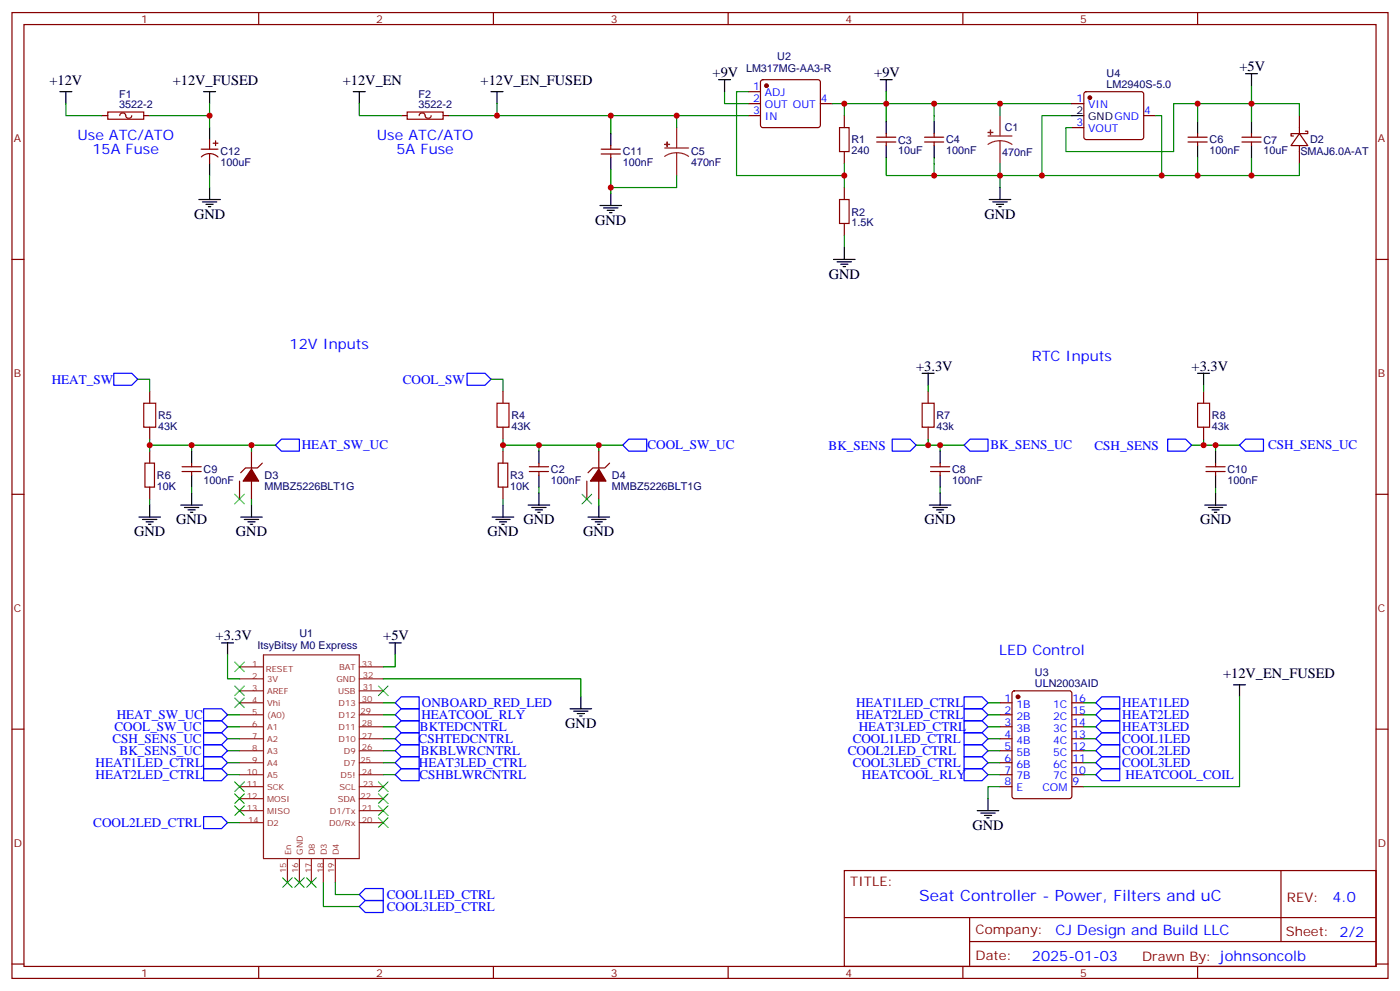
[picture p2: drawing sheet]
<svg xmlns="http://www.w3.org/2000/svg" width="412mm" height="292mm" viewBox="0 0 412 292" stroke-linecap="round" stroke-linejoin="round" font-family="sans-serif">
<g fill="none" stroke="#870000" stroke-width=".35">
<path d="M3.5 3.7h405.4v284.3h-405.4zM7.1 7.2h398.2v277.3h-398.2zM76.2 3.7v3.5M145.3 3.7v3.5M214.5 3.7v3.5M283.6 3.7v3.5M352.8 3.7v3.5M30 34h1.7M42.3 34h1.8M118.2 34h1.7M130.5 34h1.8M220.5 34h3.5"/>
<path d="M220.5 27h3.5M220.5 30.5h3.5M224.2 23.7l.5-.2h16.2l.5 .2 .3 .5v12.7l-.3 .5-.5 .2h-16.2l-.5-.3-.2-.4v-12.7zM241.7 30.5h3.5M248.7 34v3.6M261.1 39.3v1.1M275.2 39.3v1.1M315.7 30.5h3.6M315.7 37.6h3.6M319.5 27.2l.5-.2h16.2l.5 .2 .2 .5v12.7l-.2 .5-.5 .2h-16.2l-.5-.2-.2-.5v-12.7zM336.9 34h3.5M352.8 39.3v1.1"/>
<path d="M368.7 39.3v1.1M382.8 39.3l2.4 3.6h-4.9zM382.8 34v5.3M384.5 38.6h.7v.7h-4.9v.7h.7M59.3 43.9h4.9M59.3 46.2a3.5 3.5 0 0 1 4.9 0M61.7 41.1v2.8M61.7 45.3v2.9M62.8 42.2h1.4M63.5 41.5v1.4M177.1 45.3h5.6M177.1 43.9h5.6"/>
<path d="M179.9 42.9v1M179.9 45.3v1.1M248.7 44.6v3.6M248.7 55.2v3.5M258.2 41.8h5.7M258.2 40.4h5.7M261.1 41.8v1.1M272.3 41.8h5.7M272.3 40.4h5.7M275.2 41.8v1.1M350 41.8h5.6M350 40.4h5.6"/>
<path d="M352.8 41.8v1.1M365.8 41.8h5.7M365.8 40.4h5.7M368.7 41.8v1.1M382.8 42.9v5.3M3.5 76.4h3.6M248.7 65.8v3.5M405.3 76.4h3.6M44.1 115.2v3.5M148.2 115.2v3.5M273.4 115.2v3.5M354.5 115.2v3.5"/>
<path d="M44.1 125.8v3.5M44.1 132.8v3.5M53.6 138.8h5.7M53.6 137.4h5.7M56.4 136.3v1.1M56.4 138.8v1.1M74.1 132.8v5.3M77.3 136.3l-1.5 1.5h-3.5l-1.4 1.4M148.2 125.8v3.5M148.2 132.8v3.5M155.9 138.8h5.7M155.9 137.4h5.7"/>
<path d="M158.7 136.3v1.1M158.7 138.8v1.1M176.4 132.8v5.3M179.6 136.3l-1.4 1.5h-3.6l-1.4 1.4M273.4 125.8v3.5M274.1 138.8h5.7M274.1 137.4h5.7M276.9 136.3v1.1M276.9 138.8v1.1M354.5 125.8v3.5M355.2 138.8h5.7M355.2 137.4h5.7"/>
<path d="M358.1 136.3v1.1M358.1 138.8v1.1M3.5 145.5h3.6M44.1 143.4v3.5M70.6 141.6v5.3M74.1 141.6v5.3M148.2 143.4v3.5M172.9 141.6v5.3M176.4 141.6v5.3M405.3 145.5h3.6M3.5 214.7h3.6M294.6 206.9h3.5"/>
<path d="M294.6 210.4h3.5M294.6 214h3.5M294.6 217.5h3.5M298.3 203.6l.5-.2h16.2l.7 .4v30.6l-.4 .7h-16.5l-.6-.4-.1-30.6zM315.7 206.9h3.6M315.7 210.4h3.6M315.7 214h3.6M315.7 217.5h3.6M405.3 214.7h3.6M294.6 221h3.5M294.6 224.5h3.5M294.6 228.1h3.5"/>
<path d="M294.6 231.6h3.5M315.7 221h3.6M315.7 224.5h3.6M315.7 228.1h3.6M315.7 231.6h3.6M248.7 256.3h156.6v28.2h-156.6zM377.3 256.3v20.9M248.7 270.1h156.5M285.6 277.2h119.6M285.6 270.1v14.2M3.5 283.8h3.6M76.2 284.5v3.5"/>
<path d="M145.3 284.5v3.5M214.5 284.5v3.5M283.6 284.5v3.5M352.8 284.5v3.5M405.3 283.8h3.6"/>
</g>
<g fill="none" stroke="#000" stroke-width=".35">
<path d="M17.6 27h3.6M19.4 27v3.5M60 27h3.5M61.7 27v3.5M61.7 37.6v3.5M104.1 27h3.5M105.8 27v3.5M144.6 27h3.6M146.4 27v3.5M179.9 39.3v3.6M211.7 23.5h3.5M213.4 23.5v3.5"/>
<path d="M259.3 23.5h3.5M261.1 23.5v3.5M261.1 35.8v3.5M275.2 35.8v3.5M315.7 34h3.6M352.8 35.8v3.5M366.9 21.7h3.5M368.7 21.7v3.5M368.7 35.8v3.5M58.6 58.7h6.3M59.6 59.4h4.3M61.7 48.2v3.5"/>
<path d="M61.7 55.2v3.5M179.9 46.4v3.5M179.9 57v3.5M261.1 42.9v3.5M275.2 42.9v3.5M291.4 58.7h6.3M292.5 59.4h4.2M294.6 55.2v3.5M352.8 42.9v3.5M368.7 42.9v3.5M60.7 60.1h2.1M61.4 60.9h.7"/>
<path d="M176.7 60.5h6.4M177.8 61.2h4.2M178.9 61.9h2.1M179.6 62.6h.7M245.5 76.4h6.4M246.6 77.1h4.2M247.6 77.8h2.2M248.4 78.5h.7M248.7 72.8v3.6M293.5 60.1h2.1M294.2 60.9h.7M271.6 109.9h3.6"/>
<path d="M273.4 109.9v3.5M352.8 109.9h3.5M354.5 109.9v3.5M56.4 132.8v3.5M56.4 139.9v3.5M158.7 132.8v3.5M158.7 139.9v3.5M276.9 132.8v3.5M276.9 139.9v3.5M358.1 132.8v3.5M358.1 139.9v3.5M40.9 152.2h6.4"/>
<path d="M42 152.9h4.2M43 153.6h2.2M43.7 154.3h.7M44.1 148.7v3.5M53.3 148.7h6.3M54.3 149.4h4.3M55.4 150.1h2.1M56.1 150.8h.7M56.4 145.2v3.5M70.9 152.2h6.4M72 152.9h4.2M73 153.6h2.1"/>
<path d="M73.7 154.3h.7M74.1 148.7v3.5M145 152.2h6.3M146 152.9h4.3M147.1 153.6h2.1M147.8 154.3h.7M148.2 148.7v3.5M155.6 148.7h6.3M156.6 149.4h4.3M157.7 150.1h2.1M158.4 150.8h.7M158.7 145.2v3.5"/>
<path d="M173.2 152.2h6.4M174.3 152.9h4.2M175.3 153.6h2.1M176 154.3h.7M176.4 148.7v3.5M273.8 148.7h6.3M274.8 149.4h4.2M275.9 150.1h2.1M276.6 150.8h.7M276.9 145.2v3.5M354.9 148.7h6.3M356 149.4h4.2"/>
<path d="M357 150.1h2.1M357.7 150.8h.7M358.1 145.2v3.5M65.3 189.3h3.5M67 189.3v3.5M114.7 189.3h3.5M116.4 189.3v3.5M167.9 208.7h6.4M169 209.4h4.2M170 210.1h2.2M170.7 210.8h.7M171.1 205.1v3.6"/>
<path d="M363.4 201.6h3.5M365.1 201.6v3.5M287.9 238.7h6.3M288.9 239.4h4.3M291 235.1v3.6M290 240.1h2.1M290.7 240.8h.7"/>
</g>
<path d="M31.7 33h10.6v2.1h-10.6zM35.3 34a.89 .89 0 0 1 .9-.8 .89 .89 0 0 1 .8 .8 .89 .89 0 0 0 .9 .8 .89 .89 0 0 0 .9-.8M119.9 33h10.6v2.1h-10.6zM123.5 34a.89 .89 0 0 1 .9-.8 .89 .89 0 0 1 .8 .8 .89 .89 0 0 0 .9 .8 .89 .89 0 0 0 .9-.8" fill="none" stroke="#900" stroke-width=".35"/>
<g fill="none" stroke="#008700" stroke-width=".35">
<path d="M19.4 30.5v3.5h10.6M61.7 30.5v3.5h-17.6M61.7 34v3.6M105.8 30.5v3.5h12.4M146.4 30.5v3.5h-14.1M146.4 34h74.1M179.9 34v5.3M199.3 34v3.6M213.4 27v3.5h7.1M220.5 27h-3.5v24.7h31.7M245.2 30.5h3.5M261.1 27v8.8"/>
<path d="M275.2 30.5v5.3M294.6 30.5v3.5M315.7 30.5h-67v3.5M315.7 34h-8.8v17.7M340.4 34h1.8v17.7h-47.6v3.5M352.8 30.5v5.3M368.7 25.2v5.3h14.1v3.5M368.7 35.8v-5.3h-23v14.1h-31.7v-7h1.7M61.7 51.7v3.5M179.9 49.9v5.3M199.3 51.7v3.5h-19.4v1.8M248.7 48.2v7"/>
<path d="M261.1 46.4v5.3h33.5v-3.5M275.2 46.4v5.3M352.8 46.4v5.3M368.7 46.4v5.3h-26.5M382.8 48.2v3.5h-14.1M248.7 69.3v3.5M40.6 111.7h3.5v3.5M144.6 111.7h3.6v3.5M273.4 113.4v1.8M354.5 113.4v1.8M44.1 131.1h12.3v1.7M44.1 129.3v3.5"/>
<path d="M56.4 131.1h17.7v1.7M74.1 131.1h7M148.2 129.3v1.8M158.7 131.1h-10.5v1.7M176.4 131.1h-17.7v1.7M183.4 131.1h-7v1.7M269.9 131.1h14.1M273.4 129.3v1.8M276.9 131.1v1.7M351 131.1h14.1M354.5 129.3v1.8M358.1 131.1v1.7"/>
<path d="M44.1 146.9v1.8M56.4 143.4v1.8M74.1 146.9v1.8M148.2 146.9v1.8M158.7 143.4v1.8M176.4 146.9v1.8M276.9 143.4v1.8M358.1 143.4v1.8M67 192.8v7h3.6M112.9 199.8h58.2v5.3M116.4 192.8v3.5h-3.5M67 210.4h3.6"/>
<path d="M67 214h3.6M67 217.5h3.6M112.9 206.9h3.5M112.9 210.4h3.5M112.9 214h3.5M112.9 217.5h3.5M291 206.9h3.6M291 210.4h3.6M291 214h3.6M291 217.5h3.6M319.3 206.9h3.5M319.3 210.4h3.5"/>
<path d="M319.3 214h3.5M319.3 217.5h3.5M365.1 205.1v26.5h-45.8M67 221h3.6M67 224.5h3.6M67 228.1h3.6M112.9 221h3.5M112.9 224.5h3.5M112.9 228.1h3.5M291 221h3.6M291 224.5h3.6M291 228.1h3.6"/>
<path d="M294.6 231.6h-3.6v3.5M319.3 221h3.5M319.3 224.5h3.5M319.3 228.1h3.5M67 242.2h3.6M95.2 259.8v7.1h10.6M98.8 259.8v3.5h7"/>
</g>
<g fill="none" stroke="#8c2424" stroke-width=".35">
<path d="M199.3 37.6v6M294.6 34v6M195.8 43.6h7M199.3 45l1.9 .2 1.6 .8M199.3 45l-1.8 .2-1.7 .8M199.3 45v6.7M291 40h7.1M294.6 41.5l1.8 .2 1.7 .8M294.6 41.5l-1.9 .2-1.7 .8M294.6 41.5v6.7M70.6 199.8h7M70.6 196.3h7"/>
<path d="M77.6 192.8h28.2v60h-28.2zM105.8 199.8h7.1M105.8 196.3h7.1M70.6 210.4h7M70.6 214h7M70.6 217.5h7M70.6 206.9h7M70.6 203.4h7M105.8 210.4h7.1M105.8 214h7.1M105.8 217.5h7.1M105.8 206.9h7.1"/>
<path d="M105.8 203.4h7.1M70.6 221h7M70.6 224.5h7M70.6 228.1h7M70.6 231.6h7M70.6 235.1h7M70.6 238.7h7M105.8 221h7.1M105.8 224.5h7.1M105.8 228.1h7.1M105.8 231.6h7.1M105.8 235.1h7.1"/>
<path d="M105.8 238.7h7.1M70.6 242.2h7M84.7 252.8v7M88.2 252.8v7M91.7 252.8v7M95.2 252.8v7M98.8 252.8v7M105.8 242.2h7.1"/>
</g>
<g fill="#8c2424" stroke="#8c2424" stroke-width=".35">
<path d="M195.8 42.5h1.4z"/>
<path d="M196.5 41.8v1.4z"/>
<path d="M291 39h1.5z"/>
<path d="M291.7 38.3l.1 1.4z"/>
</g>
<g fill="#870000" stroke="#870000" stroke-width=".35">
<path d="M74.1 138.1l2.1 3.5h-4.6z"/>
<path d="M176.4 138.1l2.1 3.5h-4.6z"/>
<circle cx="225.8" cy="25.2" r=".53"/>
<circle cx="299.9" cy="205.1" r=".53"/>
<circle cx="321" cy="28.8" r=".53"/>
</g>
<path d="M247.3 37.6h2.8v7h-2.8zM247.3 58.7h2.8v7.1h-2.8zM42.3 118.7h3.6v7.1h-3.6zM146.4 118.7h3.5v7.1h-3.5zM271.6 118.7h3.6v7.1h-3.6zM352.8 118.7h3.5v7.1h-3.5zM42.7 136.3h2.8v7.1h-2.8zM146.8 136.3h2.8v7.1h-2.8z" fill="none" stroke="#a10000" stroke-width=".35"/>
<g fill="none" stroke="#3c3" stroke-width=".35">
<path d="M69.1 145.5l2.9 2.8M72 145.5l-2.9 2.8M171.4 145.5l2.9 2.8M174.3 145.5l-2.9 2.8M69.1 194.9l2.9 2.8M72 194.9l-2.9 2.8M69.1 202l2.9 2.8M69.1 205.5l2.9 2.8M72 202l-2.9 2.8M72 205.5l-2.9 2.8M111.5 202l2.8 2.8M114.3 202l-2.8 2.8"/>
<path d="M69.1 230.2l2.9 2.8M69.1 233.7l2.9 2.8M69.1 237.2l2.9 2.9M72 230.2l-2.9 2.8M72 233.7l-2.9 2.8M72 237.2l-2.9 2.9M111.5 230.2l2.8 2.8M111.5 233.7l2.8 2.8M111.5 237.2l2.8 2.9M114.3 233.7l-2.8 2.8M114.3 237.2l-2.8 2.9M114.3 230.2l-2.8 2.8"/>
<path d="M83.3 258.4l2.8 2.8M86.1 258.4l-2.8 2.8M86.8 258.4l2.8 2.8M89.6 258.4l-2.8 2.8M90.3 258.4l2.8 2.8M93.1 258.4l-2.8 2.8M111.5 240.8l2.8 2.8M114.3 240.8l-2.8 2.8"/>
</g>
<g fill="none" stroke="#00f" stroke-width=".35">
<path d="M33.5 109.9h5.3l1.8 1.8-1.8 1.7h-5.3zM137.6 109.9h5.3l1.7 1.8-1.7 1.7h-5.3zM82.9 129.3h5.3v3.5h-5.3l-1.8-1.7zM185.2 129.3h5.3v3.5h-5.3l-1.8-1.7zM262.8 129.3h5.3l1.8 1.8-1.8 1.7h-5.3zM284 131.1l1.8-1.8h5.2v3.5h-5.2zM344 129.3h5.2l1.8 1.8-1.8 1.7h-5.2zM366.9 129.3h5.3v3.5h-5.3l-1.8-1.7zM60 208.7h5.3l1.7 1.7-1.7 1.8h-5.3zM60 212.2h5.3l1.7 1.8-1.7 1.7h-5.3zM60 215.7h5.3l1.7 1.8-1.7 1.8h-5.3zM60 219.3h5.3l1.7 1.7-1.7 1.8h-5.3z"/>
<path d="M118.2 205.1h5.3v3.6h-5.3l-1.8-1.8zM118.2 219.3h5.3v3.5h-5.3l-1.8-1.8zM118.2 215.7h5.3v3.6h-5.3l-1.8-1.8zM118.2 212.2h5.3v3.5h-5.3l-1.8-1.7zM118.2 208.7h5.3v3.5h-5.3l-1.8-1.8zM284 205.1h5.3l1.7 1.8-1.7 1.8h-5.3zM284 208.7h5.3l1.7 1.7-1.7 1.8h-5.3zM284 219.3h5.3l1.7 1.7-1.7 1.8h-5.3zM284 215.7h5.3l1.7 1.8-1.7 1.8h-5.3zM284 212.2h5.3l1.7 1.8-1.7 1.7h-5.3zM322.8 217.5l1.8-1.8h5.2v3.6h-5.2zM322.8 214l1.8-1.8h5.2v3.5h-5.2z"/>
<path d="M322.8 206.9l1.8-1.8h5.2v3.6h-5.2zM324.6 208.7h5.2v3.5h-5.2l-1.8-1.8zM60 222.8h5.3l1.7 1.7-1.7 1.8h-5.3zM60 226.3h5.3l1.7 1.8-1.7 1.7h-5.3zM118.2 226.3h5.3v3.5h-5.3l-1.8-1.7zM118.2 222.8h5.3v3.5h-5.3l-1.8-1.8zM284 222.8h5.3l1.7 1.7-1.7 1.8h-5.3zM284 226.3h5.3l1.7 1.8-1.7 1.7h-5.3zM322.8 224.5l1.8-1.7h5.2v3.5h-5.2zM322.8 221l1.8-1.7h5.2v3.5h-5.2zM324.6 226.3h5.2v3.5h-5.2l-1.8-1.7zM60 240.4h5.3l1.7 1.8-1.7 1.7h-5.3z"/>
<path d="M105.8 266.9l1.8-1.8h5.3v3.5h-5.3zM107.6 261.6h5.3v3.5h-5.3l-1.8-1.8z"/>
</g>
<g fill="#c00">
<circle cx="179.9" cy="34" r=".88"/>
<circle cx="199.3" cy="34" r=".88"/>
<circle cx="352.8" cy="30.5" r=".88"/>
<circle cx="352.8" cy="51.7" r=".88"/>
<circle cx="368.7" cy="30.5" r=".88"/>
<circle cx="275.2" cy="30.5" r=".88"/>
<circle cx="261.1" cy="30.5" r=".88"/>
<circle cx="275.2" cy="51.7" r=".88"/>
<circle cx="294.6" cy="51.7" r=".88"/>
<circle cx="294.6" cy="30.5" r=".88"/>
<circle cx="248.7" cy="30.5" r=".88"/>
<circle cx="248.7" cy="51.7" r=".88"/>
<circle cx="368.7" cy="51.7" r=".88"/>
<circle cx="306.9" cy="51.7" r=".88"/>
<circle cx="273.4" cy="131.1" r=".88"/>
<circle cx="276.9" cy="131.1" r=".88"/>
<circle cx="358.1" cy="131.1" r=".88"/>
<circle cx="354.5" cy="131.1" r=".88"/>
<circle cx="44.1" cy="131.1" r=".88"/>
<circle cx="56.4" cy="131.1" r=".88"/>
<circle cx="74.1" cy="131.1" r=".88"/>
<circle cx="176.4" cy="131.1" r=".88"/>
<circle cx="158.8" cy="131.1" r=".88"/>
<circle cx="148.2" cy="131.1" r=".88"/>
<circle cx="342.2" cy="51.7" r=".88"/>
<circle cx="146.4" cy="34" r=".88"/>
<circle cx="179.9" cy="55.2" r=".88"/>
<circle cx="61.7" cy="34" r=".88"/>
</g>
<text font-size="4.6" fill="#00f" x="270.8" y="265.3">Seat Controller - Power, Filters and uC</text>
<g font-size="4.2">
<text x="209.9" y="22.8">+9V</text>
<text x="257.5" y="22.8">+9V</text>
<text x="365.1" y="21">+5V</text>
<text x="14.6" y="24.9">+12V</text>
<text x="50.9" y="24.9">+12V_FUSED</text>
<text x="101" y="24.9">+12V_EN</text>
<text x="141.6" y="24.9">+12V_EN_FUSED</text>
<text x="57.1" y="64.4">GND</text>
<text x="290" y="64.4">GND</text>
<text x="175.3" y="66.1">GND</text>
<text x="244.1" y="82">GND</text>
<text x="269.9" y="109.2">+3.3V</text>
<text x="351" y="109.2">+3.3V</text>
<text x="51.9" y="154.3">GND</text>
<text x="154.2" y="154.3">GND</text>
<text x="272.3" y="154.3">GND</text>
<text x="353.5" y="154.3">GND</text>
<text x="39.5" y="157.9">GND</text>
<text x="69.5" y="157.9">GND</text>
<text x="143.6" y="157.9">GND</text>
<text x="171.8" y="157.9">GND</text>
<text x="63.5" y="188.6">+3.3V</text>
<text x="112.9" y="188.6">+5V</text>
<text x="360.3" y="199.5">+12V_EN_FUSED</text>
<text x="166.5" y="214.3">GND</text>
<text x="286.5" y="244.3">GND</text>
</g>
<g font-size="4.2" fill="#00f">
<text x="22.8" y="41.1">Use ATC/ATO</text>
<text x="111" y="41.1">Use ATC/ATO</text>
<text x="27.3" y="45.3">15A Fuse</text>
<text x="116.8" y="45.3">5A Fuse</text>
<text x="85.3" y="102.8">12V Inputs</text>
<text x="303.9" y="106.4">RTC Inputs</text>
<text x="294.3" y="192.8">LED Control</text>
<text x="392.5" y="265.6">4.0</text>
<text x="310.9" y="275.1">CJ Design and Build LLC</text>
<text x="304" y="282.9">2025-01-03</text>
</g>
<g font-size="3.9" fill="#00f">
<text x="15.2" y="112.9">HEAT_SW</text>
<text x="118.6" y="112.9">COOL_SW</text>
<text x="88.9" y="132.3">HEAT_SW_UC</text>
<text x="190.7" y="132.3">COOL_SW_UC</text>
<text x="244.1" y="132.4">BK_SENS</text>
<text x="291.7" y="132.3">BK_SENS_UC</text>
<text x="322.4" y="132.4">CSH_SENS</text>
<text x="373.5" y="132.3">CSH_SENS_UC</text>
<text x="124.3" y="208.2">ONBOARD_RED_LED</text>
<text x="252.2" y="208.2">HEAT1LED_CTRL</text>
<text x="330.6" y="208.2">HEAT1LED</text>
<text x="33.7" y="215.2">COOL_SW_UC</text>
<text x="34.4" y="211.7">HEAT_SW_UC</text>
<text x="123.7" y="215.2">BKTEDCNTRL</text>
<text x="124.1" y="211.7">HEATCOOL_RLY</text>
<text x="252.2" y="211.7">HEAT2LED_CTRL</text>
<text x="252.9" y="215.2">HEAT3LED_CTRL</text>
<text x="330.6" y="211.7">HEAT2LED</text>
<text x="330.6" y="215.2">HEAT3LED</text>
<text x="33.1" y="218.7">CSH_SENS_UC</text>
<text x="123.3" y="218.7">CSHTEDCNTRL</text>
<text x="251.2" y="218.7">COOL1LED_CTRL</text>
<text x="330.6" y="218.7">COOL1LED</text>
<text x="28.1" y="225.8">HEAT1LED_CTRL</text>
<text x="35.2" y="222.3">BK_SENS_UC</text>
<text x="123.4" y="225.8">HEAT3LED_CTRL</text>
<text x="123.9" y="222.3">BKBLWRCNTRL</text>
<text x="249.7" y="222.3">COOL2LED_CTRL</text>
<text x="251.2" y="225.8">COOL3LED_CTRL</text>
<text x="330.6" y="225.7">COOL3LED</text>
<text x="330.6" y="222.2">COOL2LED</text>
<text x="28.1" y="229.3">HEAT2LED_CTRL</text>
<text x="123.5" y="229.3">CSHBLWRCNTRL</text>
<text x="253.9" y="229.3">HEATCOOL_RLY</text>
<text x="331.6" y="229.2">HEATCOOL_COIL</text>
<text x="27.5" y="243.4">COOL2LED_CTRL</text>
<text x="113.9" y="268.1">COOL3LED_CTRL</text>
<text x="113.9" y="264.6">COOL1LED_CTRL</text>
</g>
<g font-size="3.9" fill="#800">
<text x="250.5" y="260.9">TITLE:</text>
<text x="379.1" y="265.6">REV:</text>
<text x="287.4" y="275.1">Company:</text>
<text x="378.7" y="275.7">Sheet: 2/2</text>
<text x="287.4" y="282.8">Date:</text>
<text x="336.4" y="282.8">Drawn By: johnsoncolb</text>
</g>
<g font-size="3.2" fill="#800">
<text x="41.6" y="6.7">1</text>
<text x="110.8" y="6.7">2</text>
<text x="179.9" y="6.7">3</text>
<text x="249.1" y="6.7">4</text>
<text x="318.2" y="6.7">5</text>
<text x="4.1" y="41.8">A</text>
<text x="405.9" y="41.8">A</text>
<text x="4.1" y="110.9">B</text>
<text x="405.9" y="110.9">B</text>
<text x="4.1" y="180.1">C</text>
<text x="405.9" y="180.1">C</text>
<text x="4.1" y="249.2">D</text>
<text x="405.9" y="249.2">D</text>
<text x="41.6" y="287.5">1</text>
<text x="110.8" y="287.5">2</text>
<text x="179.9" y="287.5">3</text>
<text x="249.1" y="287.5">4</text>
<text x="318.2" y="287.5">5</text>
</g>
<g font-size="3.2" fill="#000080">
<text x="229" y="17.5">U2</text>
<text x="219.8" y="21.1">LM317MG-AA3-R</text>
<text x="326" y="22.7">U4</text>
<text x="35.1" y="28.8">F1</text>
<text x="123.3" y="28.8">F2</text>
<text x="326" y="25.8">LM2940S-5.0</text>
<text x="35.1" y="31.9">3522-2</text>
<text x="123.3" y="31.9">3522-2</text>
<text x="296" y="38.7">C1</text>
<text x="64.9" y="45.8">C12</text>
<text x="183.4" y="45.8">C11</text>
<text x="203.6" y="45.8">C5</text>
<text x="250.8" y="45.4">240</text>
<text x="250.8" y="42.2">R1</text>
<text x="264.6" y="45.4">10uF</text>
<text x="264.6" y="42.3">C3</text>
<text x="278.7" y="45.4">100nF</text>
<text x="278.7" y="42.2">C4</text>
<text x="295.2" y="45.8">470nF</text>
<text x="356.3" y="45.4">100nF</text>
<text x="356.3" y="42.2">C6</text>
<text x="372.2" y="45.4">10uF</text>
<text x="372.2" y="42.3">C7</text>
<text x="383" y="45.8">SMAJ6.0A-AT</text>
<text x="385.9" y="42.2">D2</text>
<text x="64.9" y="49">100uF</text>
<text x="183.4" y="49">100nF</text>
<text x="203.6" y="49">470nF</text>
<text x="250.8" y="63.4">R2</text>
<text x="250.8" y="66.6">1.5K</text>
<text x="46.6" y="123.4">R5</text>
<text x="150.6" y="123.4">R4</text>
<text x="275.9" y="123.4">R7</text>
<text x="357" y="123.4">R8</text>
<text x="46.6" y="126.5">43K</text>
<text x="150.6" y="126.5">43K</text>
<text x="275.9" y="126.5">43k</text>
<text x="357" y="126.5">43k</text>
<text x="46.2" y="141.1">R6</text>
<text x="60" y="142.4">100nF</text>
<text x="60" y="139.3">C9</text>
<text x="78" y="141">D3</text>
<text x="150.3" y="141.1">R3</text>
<text x="162.3" y="142.4">100nF</text>
<text x="162.3" y="139.3">C2</text>
<text x="180.3" y="141">D4</text>
<text x="280.5" y="142.4">100nF</text>
<text x="280.5" y="139.3">C8</text>
<text x="361.6" y="142.4">100nF</text>
<text x="361.6" y="139.3">C10</text>
<text x="46.2" y="144.2">10K</text>
<text x="78" y="144.2">MMBZ5226BLT1G</text>
<text x="150.3" y="144.2">10K</text>
<text x="180.3" y="144.2">MMBZ5226BLT1G</text>
<text x="75.8" y="191">ItsyBitsy M0 Express</text>
<text x="88.2" y="187.5">U1</text>
<text x="304.9" y="202.2">ULN2003AID</text>
<text x="304.9" y="199.1">U3</text>
</g>
<g font-size="3.2" fill="#00f">
<text x="221.8" y="26.6">1</text>
<text x="225.3" y="28.4">ADJ</text>
<text x="221.8" y="30.2">2</text>
<text x="221.8" y="33.7">3</text>
<text x="225.3" y="31.9">OUT OUT</text>
<text x="225.3" y="35.5">IN</text>
<text x="241.8" y="30.2">4</text>
<text x="317.1" y="30.2">1</text>
<text x="320.6" y="31.9">VIN</text>
<text x="337.1" y="33.7">4</text>
<text x="317.1" y="37.2">3</text>
<text x="320.6" y="39">VOUT</text>
<text x="295.9" y="206.6">1</text>
<text x="299.4" y="208.3">1B</text>
<text x="310.2" y="208.3">1C</text>
<text x="315.9" y="206.6">16</text>
<text x="295.9" y="210.1">2</text>
<text x="295.9" y="213.6">3</text>
<text x="299.4" y="211.8">2B</text>
<text x="299.4" y="215.4">3B</text>
<text x="310.2" y="215.4">3C</text>
<text x="310.2" y="211.8">2C</text>
<text x="315.9" y="213.6">14</text>
<text x="315.9" y="210.1">15</text>
<text x="295.9" y="217.1">4</text>
<text x="295.9" y="220.7">5</text>
<text x="299.4" y="218.9">4B</text>
<text x="310.2" y="218.9">4C</text>
<text x="315.9" y="220.7">12</text>
<text x="315.9" y="217.1">13</text>
<text x="295.9" y="224.2">6</text>
<text x="295.9" y="227.7">7</text>
<text x="299.4" y="222.4">5B</text>
<text x="299.4" y="226">6B</text>
<text x="310.2" y="226">6C</text>
<text x="310.2" y="222.4">5C</text>
<text x="315.9" y="227.7">10</text>
<text x="315.9" y="224.2">11</text>
<text x="295.9" y="231.2">8</text>
<text x="299.4" y="229.5">7B</text>
<text x="299.4" y="233">E</text>
<text x="307" y="233">COM</text>
<text x="310.2" y="229.5">7C</text>
<text x="315.9" y="231.2">9</text>
</g>
<g font-size="3.2">
<text x="317.1" y="33.7">2</text>
<text x="320.6" y="35.5">GNDGND</text>
</g>
<g font-size="2.5" fill="#8d2323">
<text x="74.3" y="196.3">1</text>
<text x="78.3" y="197.7">RESET</text>
<text x="99.9" y="197.4">BAT</text>
<text x="106.5" y="196.3">33</text>
<text x="74.3" y="203.4">3</text>
<text x="74.3" y="199.8">2</text>
<text x="78.7" y="200.9">3V</text>
<text x="99.1" y="200.9">GND</text>
<text x="106.9" y="199.5">32</text>
<text x="106.9" y="203">31</text>
<text x="74.3" y="206.9">4</text>
<text x="78.7" y="208">Vhi</text>
<text x="78.7" y="204.4">AREF</text>
<text x="99.6" y="204.4">USB</text>
<text x="99.7" y="208">D13</text>
<text x="106.5" y="206.6">30</text>
<text x="74.3" y="210.4">5</text>
<text x="74.3" y="214">6</text>
<text x="78.7" y="211.5">(A0)</text>
<text x="78.7" y="215">A1</text>
<text x="99.7" y="215">D11</text>
<text x="99.7" y="211.5">D12</text>
<text x="106.2" y="210.1">29</text>
<text x="106.5" y="213.6">28</text>
<text x="74.3" y="217.5">7</text>
<text x="74.3" y="221">8</text>
<text x="78.7" y="218.5">A2</text>
<text x="99.7" y="218.5">D10</text>
<text x="106.5" y="217.5">27</text>
<text x="106.5" y="220.7">26</text>
<text x="74.3" y="224.5">9</text>
<text x="78.7" y="222.1">A3</text>
<text x="78.7" y="225.6">A4</text>
<text x="101.3" y="225.6">D7</text>
<text x="101.3" y="222.1">D9</text>
<text x="106.2" y="224.5">25</text>
<text x="72.7" y="228.1">10</text>
<text x="72.7" y="231.6">11</text>
<text x="78.7" y="229.1">A5</text>
<text x="78.7" y="232.7">SCK</text>
<text x="100" y="232.7">SCL</text>
<text x="100.3" y="229.1">D5!</text>
<text x="106.5" y="228.1">24</text>
<text x="106.9" y="231.6">23</text>
<text x="72.7" y="235.1">12</text>
<text x="72.7" y="238.7">13</text>
<text x="78.7" y="236.2">MOSI</text>
<text x="78.7" y="239.7">MISO</text>
<text x="97.2" y="239.7">D1/Tx</text>
<text x="99.5" y="236.2">SDA</text>
<text x="106.2" y="235.1">22</text>
<text x="106.5" y="238.7">21</text>
<text x="73.1" y="242.2">14</text>
<text x="78.7" y="243.2">D2</text>
<text x="97" y="243.2">D0/Rx</text>
<text x="106.5" y="242.2">20</text>
<text x="85.7" y="251.7" transform="rotate(-90 85.7 251.7)">En</text>
<text x="89.3" y="251.7" transform="rotate(-90 89.3 251.7)">GND</text>
<text x="92.8" y="251.7" transform="rotate(-90 92.8 251.7)">D8</text>
<text x="96.3" y="251.7" transform="rotate(-90 96.3 251.7)">D3</text>
<text x="99.8" y="251.7" transform="rotate(-90 99.8 251.7)">D4</text>
<text x="84.3" y="257" transform="rotate(-90 84.3 257)">15</text>
<text x="87.8" y="257" transform="rotate(-90 87.8 257)">16</text>
<text x="91.7" y="257" transform="rotate(-90 91.7 257)">17</text>
<text x="95.2" y="257" transform="rotate(-90 95.2 257)">18</text>
<text x="98.4" y="257" transform="rotate(-90 98.4 257)">19</text>
</g>
</svg>
